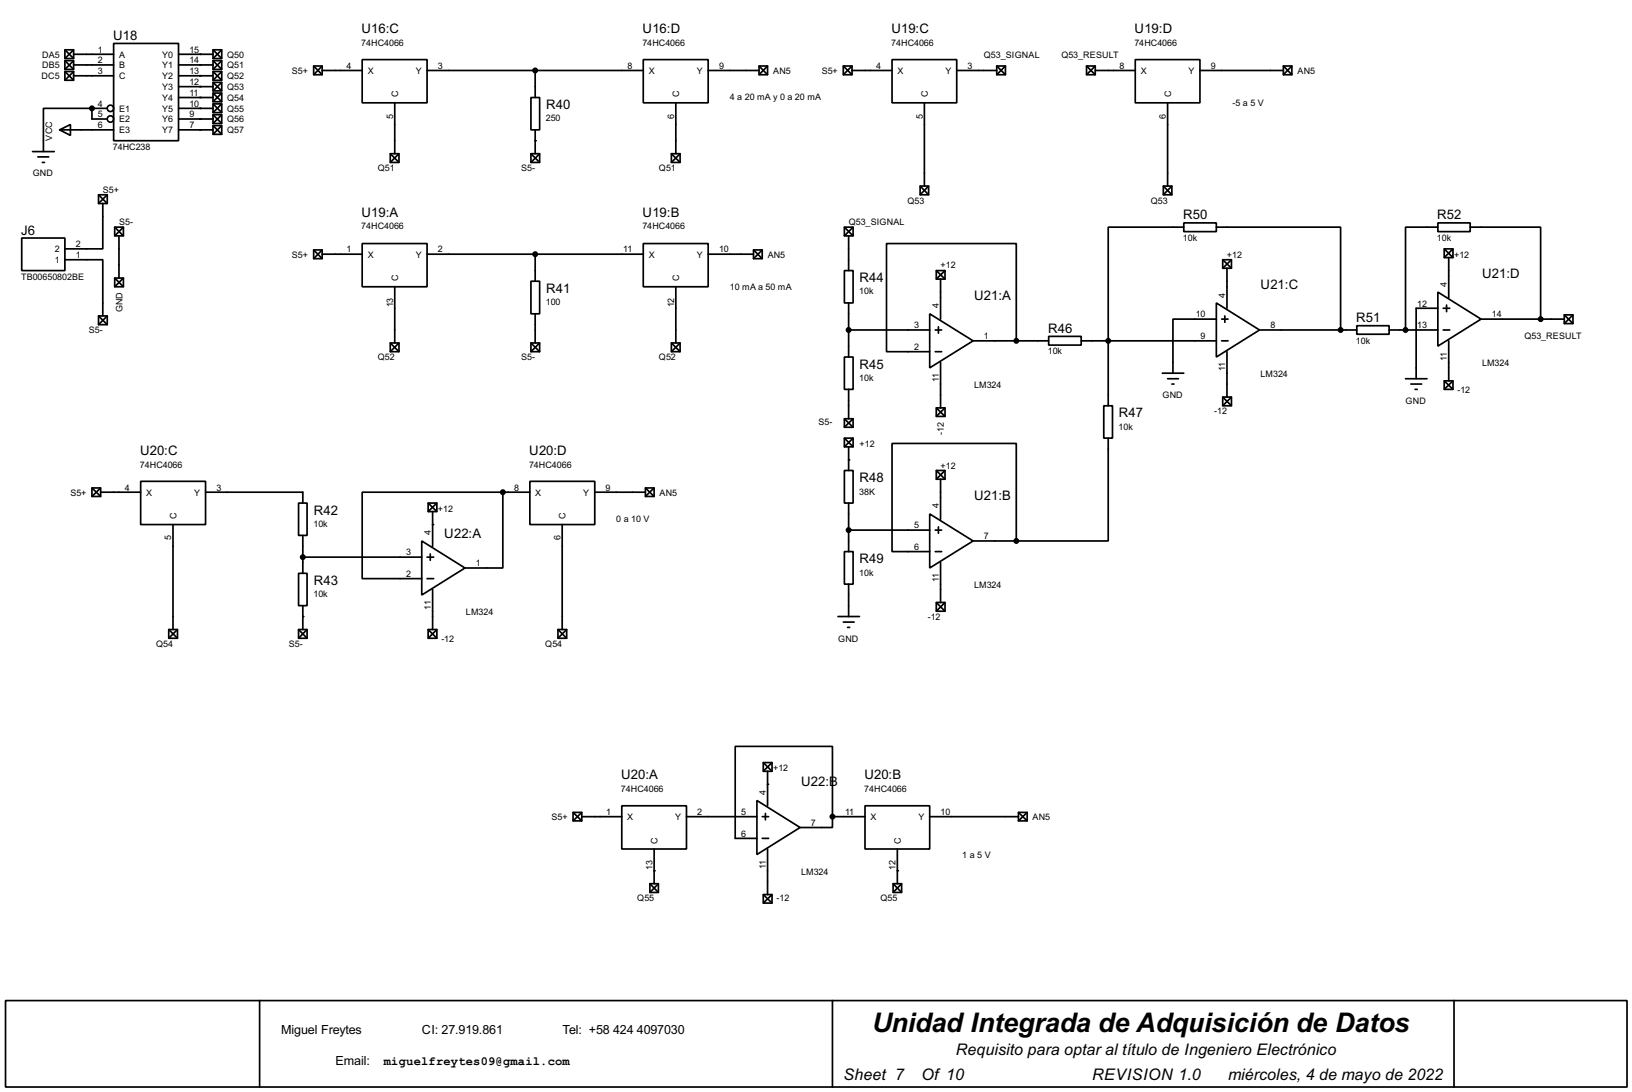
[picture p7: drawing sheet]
<svg xmlns="http://www.w3.org/2000/svg" width="383mm" height="256mm" viewBox="0 0 383 256" stroke-linecap="round" stroke-linejoin="round" font-family="sans-serif">
<g fill="none" stroke="#000" stroke-width=".4">
<path d="M15.3 11.7h2v2.1h-2zM15.3 14.3h2v2h-2zM15.3 16.8h2v2.1h-2zM15.3 11.7l2 2.1M15.3 14.3l2 2M15.3 16.8l2 2.1M17.3 12.8h9.4M17.3 15.3h9.4M17.3 17.8h9.4M17.3 11.7l-2 2.1M17.3 14.3l-2 2M17.3 16.8l-2 2.1"/>
<path d="M26.7 10.2h15.3v22.9h-15.3zM42 12.8h8.1M42 15.3h8.1M42 17.8h8.1M50.1 11.7h2v2.1h-2zM50.1 14.3h2v2h-2zM50.1 16.8h2v2.1h-2zM50.1 19.4h2v2h-2zM50.1 11.7l2 2.1M50.1 14.3l2 2M50.1 16.8l2 2.1M50.1 19.4l2 2"/>
<path d="M52.1 11.7l-2 2.1M52.1 14.3l-2 2M52.1 16.8l-2 2.1M52.1 19.4l-2 2M73.7 15.5h2v2.1h-2zM73.7 15.5l2 2.1M75.7 16.6h9.4M75.7 15.5l-2 2.1M85.1 14h15.3v10.2h-15.3zM100.4 16.6h50.8M125.8 16.6v6.3M151.2 14h15.2v10.2h-15.2z"/>
<path d="M166.4 16.6h12M178.4 15.5h2v2.1h-2zM178.4 15.5l2 2.1M180.4 15.5l-2 2.1M198.2 15.5h2v2.1h-2zM198.2 15.5l2 2.1M200.2 16.6h9.4M200.2 15.5l-2 2.1M209.6 14h15.2v10.2h-15.2zM224.8 16.6h9.4M234.2 15.5h2.1v2.1h-2.1zM234.2 15.5l2.1 2.1"/>
<path d="M236.3 15.5l-2.1 2.1M255.3 15.5h2.1v2.1h-2.1zM255.3 15.5l2.1 2.1M257.4 16.6h9.4M257.4 15.5l-2.1 2.1M266.8 14h15.2v10.2h-15.2zM282 16.6h19.6M301.6 15.5h2v2.1h-2zM301.6 15.5l2 2.1M303.6 15.5l-2 2.1M7.7 35.6h5.1M8.9 36.9h2.6"/>
<path d="M10 38.2h.5M14 30.5l2.6-1.2v2.5zM14 30.5h12.7M21.6 25.5h-11.4v10.1M21.6 25.5v2.5h3.6M21.6 25.5h3.6M42 30.5h8.1M42 20.4h8.1M42 22.9h8.1M42 25.5h8.1M42 28h8.1M50.1 21.9h2v2h-2z"/>
<path d="M50.1 24.4h2v2.1h-2zM50.1 27h2v2h-2zM50.1 29.5h2v2.1h-2zM50.1 21.9l2 2M50.1 24.4l2 2.1M50.1 27l2 2M50.1 29.5l2 2.1M52.1 21.9l-2 2M52.1 24.4l-2 2.1M52.1 27l-2 2M52.1 29.5l-2 2.1M91.7 36.1h2.1v2.1h-2.1z"/>
<path d="M91.7 36.1l2.1 2.1M92.8 24.2v11.9M93.8 36.1l-2.1 2.1M124.8 36.1h2v2.1h-2zM124.8 22.9h2v7.6h-2zM124.8 36.1l2 2.1M125.8 30.5v5.6M126.8 36.1l-2 2.1M157.8 36.1h2v2.1h-2zM157.8 36.1l2 2.1M158.8 24.2v11.9M159.8 36.1l-2 2.1"/>
<path d="M217.2 24.2v19.5M274.4 24.2v19.5M5.1 55.9h10.2v7.7h-10.2zM23.2 45.8h2v2h-2zM23.2 45.8l2 2M24.2 47.8v10.7h-8.9M25.2 45.8l-2 2M27 53.4h2v2h-2zM27 53.4l2 2M28 55.4v9.9M29 53.4l-2 2M73.7 58.7h2v2.1h-2z"/>
<path d="M73.7 58.7l2 2.1M75.7 59.7h9.4M75.7 58.7l-2 2.1M85.1 57.2h15.3v10.2h-15.3zM100.4 59.7h50.8M125.8 59.7v6.4M151.2 57.2h15.2v10.2h-15.2zM166.4 59.7h10.7M177.1 58.7h2v2.1h-2zM177.1 58.7l2 2.1M179.1 58.7l-2 2.1M198.4 53.4h2.1v2h-2.1z"/>
<path d="M198.4 53.4l2.1 2M199.4 55.4v8.2M200.5 53.4l-2.1 2M216.2 43.7h2v2.1h-2zM216.2 43.7l2 2.1M218.2 43.7l-2 2.1M273.4 43.7h2v2.1h-2zM273.4 43.7l2 2.1M275.4 43.7l-2 2.1M278.2 52.4h7.6v2h-7.6zM278.2 53.4h-17.8v41.9M285.8 53.4h29.2v24.1"/>
<path d="M337.9 52.4h7.6v2h-7.6zM337.9 53.4h-7.6v24.1M339.4 58.5h2v2h-2zM339.4 58.5l2 2M341.4 58.5l-2 2M345.5 53.4h16.5v21.6M15.3 61h8.9v13.2M23.2 74.2h2v2.1h-2zM23.2 74.2l2 2.1M25.2 74.2l-2 2.1M27 65.3h2v2.1h-2zM27 65.3l2 2.1"/>
<path d="M29 65.3l-2 2.1M92.8 67.4v13.2M124.8 66.1h2v7.6h-2zM125.8 73.7v6.9M158.8 67.4v13.2M198.4 63.6h2.1v7.6h-2.1zM199.4 71.2v12.7M199.4 77.5h19.1M218.5 73.7l10.2 6.4-10.2 6.3zM219.8 77.5h1.5M220 63.6h2.1v2h-2.1zM220 63.6l2.1 2"/>
<path d="M220.5 76.8v1.5M221 65.6v9.4M222.1 63.6l-2.1 2M246.4 79h7.7v2.1h-7.7zM285.8 71.2l10.2 6.3-10.2 6.4zM285.8 75h-10.2v12.7M287.1 75h1.5M287.3 61h2.1v2h-2.1zM287.3 61l2.1 2M287.8 74.2v1.5M288.3 63v9.4M289.4 61l-2.1 2"/>
<path d="M296 77.5h22.8M318.8 76.5h7.6v2h-7.6zM326.4 77.5h11.5M337.9 68.6l10.1 6.4-10.1 6.3zM337.9 72.4h-5.1v16.6M339.1 77.5h1.6M339.1 72.4h1.6M339.9 71.7v1.5M340.4 60.5v9.4M348 75h19.6M367.6 74h2v2h-2zM367.6 74l2 2"/>
<path d="M369.6 74l-2 2M91.7 80.6h2.1v2h-2.1zM91.7 80.6l2.1 2M93.8 80.6l-2.1 2M124.8 80.6h2v2h-2zM124.8 80.6l2 2M126.8 80.6l-2 2M157.8 80.6h2v2h-2zM157.8 80.6l2 2M159.8 80.6l-2 2M198.4 83.9h2.1v7.6h-2.1zM198.4 98.4h2.1v2h-2.1z"/>
<path d="M198.4 98.4l2.1 2M199.4 91.5v6.9M200.5 98.4l-2.1 2M219.8 82.6h1.5M220 95.8h2.1v2h-2.1zM220 95.8l2.1 2M221 85.1v10.7M222.1 95.8l-2.1 2M228.7 80.1h17.7M238.8 80.1v-22.9h-30.5v25.4h10.2M254.1 80.1h31.7M259.4 95.3h2v7.6h-2z"/>
<path d="M273.1 87.7h5.1M274.4 89h2.5M275.4 90.2h.5M287.1 80.1h1.5M287.3 93.3h2.1v2h-2.1zM287.3 93.3l2.1 2M288.3 82.6v10.7M289.4 93.3l-2.1 2M330.3 89h5M331.5 90.2h2.6M332.5 91.5h.5M339.4 89.5h2v2h-2z"/>
<path d="M339.4 89.5l2 2M340.4 80.1v9.4M341.4 89.5l-2 2M21.6 114.6h2.1v2h-2.1zM21.6 114.6l2.1 2M23.7 115.6h9.4M23.7 114.6l-2.1 2M33.1 113.1h15.2v10.1h-15.2zM48.3 115.6h22.9v2.6M70.2 118.2h2v7.6h-2zM100.6 118.2h2.1v2h-2.1zM100.6 118.2l2.1 2"/>
<path d="M102.7 118.2l-2.1 2M118.2 115.6h-33.1v20.3h14M118.2 115.6v17.8h-8.9M118.2 115.6h6.3M124.5 113.1h15.3v10.1h-15.3zM139.8 115.6h11.9M151.7 114.6h2v2h-2zM151.7 114.6l2 2M153.7 114.6l-2 2M198.4 110.5h2.1v7.7h-2.1zM198.4 102.9h2.1v2.1h-2.1zM198.4 102.9l2.1 2.1"/>
<path d="M199.4 105v5.5M199.4 118.2v11.4M200.5 102.9l-2.1 2.1M220 110.5h2.1v2.1h-2.1zM220 110.5l2.1 2.1M221 112.6v9.4M222.1 110.5l-2.1 2.1M260.4 102.9v24.2h-21.6M40.7 123.2v24.7M70.2 134.7h2v7.6h-2zM71.2 125.8v8.9M71.2 130.9h27.9"/>
<path d="M99.1 127.1l10.2 6.3-10.2 6.4zM100.4 130.9h1.5M100.4 135.9h1.5M101.1 130.1v1.5M101.7 120.2v8.1M101.7 138.5v9.4M132.1 123.2v24.7M198.4 129.6h2.1v7.6h-2.1zM199.4 137.2v7.6M199.4 124.5h19.1M218.5 120.7l10.2 6.4-10.2 6.3zM219.8 124.5h1.5"/>
<path d="M219.8 129.6h1.5M220.5 123.8v1.5M221 132.1v9.4M228.7 127.1h10.1M238.8 127.1v-22.9h-29.2v25.4h8.9M39.7 147.9h2v2h-2zM39.7 147.9l2 2M41.7 147.9l-2 2M70.2 147.9h2v2h-2zM70.2 147.9l2 2M71.2 142.3v5.6M72.2 147.9l-2 2"/>
<path d="M100.6 147.9h2.1v2h-2.1zM100.6 147.9l2.1 2M102.7 147.9l-2.1 2M131.1 147.9h2.1v2h-2.1zM131.1 147.9l2.1 2M133.2 147.9l-2.1 2M196.9 144.8h5.1M198.2 146.1h2.5M199.2 147.4h.5M220 141.5h2.1v2.1h-2.1zM220 141.5l2.1 2.1M222.1 141.5l-2.1 2.1"/>
<path d="M179.4 179.1h2v2.1h-2zM179.4 179.1l2 2.1M181.4 179.1l-2 2.1M134.7 190.8h2v2h-2zM134.7 190.8l2 2M136.7 191.8h9.4M136.7 190.8l-2 2M146.1 189.3h15.2v10.1h-15.2zM153.7 199.4v8.2M161.3 191.8h16.6M177.9 188l10.1 6.4-10.1 6.3zM179.1 191.8h1.5"/>
<path d="M179.1 196.9h1.5M179.9 191.1v1.5M180.4 181.2v8.1M180.4 199.4v10.7M195.6 191.8v2.6h-7.6M195.6 191.8v-16.5h-22.8v21.6h5.1M195.6 191.8h7.7M203.3 189.3h15.2v10.1h-15.2zM210.9 199.4v8.2M218.5 191.8h20.8M239.3 190.8h2.1v2h-2.1zM239.3 190.8l2.1 2"/>
<path d="M241.4 190.8l-2.1 2M152.7 207.6h2v2h-2zM152.7 207.6l2 2M154.7 207.6l-2 2M179.4 210.1h2v2h-2zM179.4 210.1l2 2M181.4 210.1l-2 2M209.9 207.6h2v2h-2zM209.9 207.6l2 2M211.9 207.6l-2 2M1.3 235h381v20.3h-381zM61 235v20.3"/>
<path d="M195.6 235v20.3M341.7 235v20.3"/>
<circle cx="25.9" cy="28" r=".75"/>
<circle cx="25.9" cy="25.5" r=".75"/>
</g>
<g fill="#000">
<circle cx="47" cy="15.3" r=".2"/>
<circle cx="47" cy="17.8" r=".2"/>
<circle cx="47" cy="12.8" r=".2"/>
<circle cx="21.6" cy="25.5" r=".2"/>
<circle cx="47" cy="25.5" r=".2"/>
<circle cx="47" cy="20.4" r=".2"/>
<circle cx="47" cy="22.9" r=".2"/>
<circle cx="47" cy="28" r=".2"/>
<circle cx="47" cy="30.5" r=".2"/>
<circle cx="125.8" cy="33.1" r=".2"/>
<circle cx="199.4" cy="108" r=".2"/>
<circle cx="101.7" cy="123.2" r=".2"/>
<circle cx="71.2" cy="144.8" r=".2"/>
<circle cx="180.4" cy="184.2" r=".2"/>
<circle cx="153.7" cy="204.5" r=".2"/>
<circle cx="210.9" cy="204.5" r=".2"/>
</g>
<g fill="#000" stroke="#000" stroke-width=".4">
<circle cx="125.7" cy="16.6" r=".5"/>
<circle cx="21.6" cy="25.5" r=".5"/>
<circle cx="125.7" cy="59.7" r=".5"/>
<circle cx="199.4" cy="77.5" r=".5"/>
<circle cx="315" cy="77.5" r=".5"/>
<circle cx="330.2" cy="77.5" r=".5"/>
<circle cx="362" cy="75" r=".5"/>
<circle cx="238.8" cy="80.1" r=".5"/>
<circle cx="260.4" cy="80.1" r=".5"/>
<circle cx="118.1" cy="115.6" r=".5"/>
<circle cx="71.1" cy="130.9" r=".5"/>
<circle cx="199.4" cy="124.5" r=".5"/>
<circle cx="238.8" cy="127.1" r=".5"/>
<circle cx="195.6" cy="191.8" r=".5"/>
</g>
<text font-size="7.1" x="204.9" y="242.3">Unidad Integrada de Adquisición de Datos</text>
<g font-size="4.2">
<text x="224.6" y="247.8">Requisito para optar al título de Ingeniero Electrónico</text>
<text x="198.2" y="253.7">Sheet 7</text>
<text x="216.5" y="253.7">Of 10</text>
<text x="256.6" y="253.7">REVISION 1.0</text>
<text x="288.6" y="253.7">miércoles, 4 de mayo de 2022</text>
</g>
<g font-size="3.5">
<text x="26.6" y="9.4">U18</text>
<text x="85" y="7.8">U16:C</text>
<text x="151" y="7.8">U16:D</text>
<text x="209.5" y="7.8">U19:C</text>
<text x="266.6" y="7.8">U19:D</text>
<text x="128.3" y="25.6">R40</text>
<text x="85" y="51">U19:A</text>
<text x="151" y="51">U19:B</text>
<text x="278" y="51.5">R50</text>
<text x="337.7" y="51.5">R52</text>
<text x="5" y="55.1">J6</text>
<text x="348.3" y="65.3">U21:D</text>
<text x="128.3" y="68.8">R41</text>
<text x="202" y="66.3">R44</text>
<text x="228.9" y="70.4">U21:A</text>
<text x="296.2" y="67.8">U21:C</text>
<text x="318.7" y="75.7">R51</text>
<text x="246.3" y="78.2">R46</text>
<text x="202" y="86.6">R45</text>
<text x="262.9" y="98">R47</text>
<text x="32.9" y="106.9">U20:C</text>
<text x="124.4" y="106.9">U20:D</text>
<text x="202" y="113.2">R48</text>
<text x="228.9" y="117.4">U21:B</text>
<text x="73.7" y="120.9">R42</text>
<text x="104.4" y="126.3">U22:A</text>
<text x="73.7" y="137.4">R43</text>
<text x="202" y="132.3">R49</text>
<text x="146" y="183.1">U20:A</text>
<text x="188.3" y="184.7">U22:B</text>
<text x="203.1" y="183.1">U20:B</text>
</g>
<g font-size="3.3">
<text x="66.1" y="242.8">Miguel Freytes</text>
<text x="99.2" y="242.8">CI: 27.919.861</text>
<text x="132.2" y="242.8">Tel: +58</text>
<text x="144.1" y="242.8">424</text>
<text x="149.7" y="242.8">4097030</text>
<text x="78.8" y="250.2">Email:</text>
</g>
<text font-size="3.2" x="90.2" y="250.2">miguelfreytes09@gmail.com</text>
<g font-size="2.4">
<text x="84.9" y="10.7">74HC4066</text>
<text x="151" y="10.7">74HC4066</text>
<text x="209.4" y="10.7">74HC4066</text>
<text x="266.6" y="10.7">74HC4066</text>
<text x="9.9" y="13.5">DA5</text>
<text x="9.9" y="16.1">DB5</text>
<text x="23" y="12.3">1</text>
<text x="23" y="14.8">2</text>
<text x="23" y="17.4">3</text>
<text x="28" y="13.5">A</text>
<text x="28" y="16.1">B</text>
<text x="38.1" y="13.5">Y0</text>
<text x="38.1" y="16.1">Y1</text>
<text x="44.5" y="12.3">15</text>
<text x="44.5" y="14.8">14</text>
<text x="44.5" y="17.4">13</text>
<text x="53.4" y="13.5">Q50</text>
<text x="53.4" y="16.1">Q51</text>
<text x="68.6" y="17.3">S5+</text>
<text x="81.5" y="16.2">4</text>
<text x="86.4" y="17.3">X</text>
<text x="97.7" y="17.3">Y</text>
<text x="102.9" y="16.2">3</text>
<text x="147.5" y="16.2">8</text>
<text x="152.5" y="17.3">X</text>
<text x="163.7" y="17.3">Y</text>
<text x="169" y="16.2">9</text>
<text x="181.7" y="17.3">AN5</text>
<text x="193.1" y="17.3">S5+</text>
<text x="205.9" y="16.2">4</text>
<text x="210.9" y="17.3">X</text>
<text x="222.1" y="17.3">Y</text>
<text x="227.4" y="16.2">3</text>
<text x="231.2" y="13.5">Q53_SIGNAL</text>
<text x="249.4" y="13.5">Q53_RESULT</text>
<text x="263.1" y="16.2">8</text>
<text x="268" y="17.3">X</text>
<text x="279.3" y="17.3">Y</text>
<text x="284.5" y="16.2">9</text>
<text x="304.9" y="17.3">AN5</text>
<text x="9.8" y="18.6">DC5</text>
<text x="28" y="18.6">C</text>
<text x="38.1" y="18.6">Y2</text>
<text x="38.1" y="21.2">Y3</text>
<text x="38.1" y="23.7">Y4</text>
<text x="44.5" y="20">12</text>
<text x="44.5" y="22.5">11</text>
<text x="53.4" y="18.6">Q52</text>
<text x="53.4" y="21.2">Q53</text>
<text x="53.4" y="23.7">Q54</text>
<text x="93.6" y="22.9" transform="rotate(-90 93.6 22.9)">C</text>
<text x="159.6" y="22.9" transform="rotate(-90 159.6 22.9)">C</text>
<text x="171.5" y="23.6">4 a 20 mA y 0 a 20 mA</text>
<text x="218" y="22.9" transform="rotate(-90 218 22.9)">C</text>
<text x="275.2" y="22.9" transform="rotate(-90 275.2 22.9)">C</text>
<text x="23" y="27.5">5</text>
<text x="23" y="25">4</text>
<text x="28" y="28.8">E2</text>
<text x="28" y="26.2">E1</text>
<text x="38.1" y="26.2">Y5</text>
<text x="38.1" y="28.8">Y6</text>
<text x="44.5" y="25">10</text>
<text x="44.5" y="27.5">9</text>
<text x="53.4" y="26.2">Q55</text>
<text x="53.4" y="28.8">Q56</text>
<text x="92.4" y="27.9" transform="rotate(-90 92.4 27.9)">5</text>
<text x="128.3" y="28.5">250</text>
<text x="158.4" y="27.8" transform="rotate(-90 158.4 27.8)">6</text>
<text x="216.8" y="27.9" transform="rotate(-90 216.8 27.9)">5</text>
<text x="274" y="27.9" transform="rotate(-90 274 27.9)">6</text>
<text x="289.6" y="24.9">-5 a 5 V</text>
<text x="12.3" y="33" transform="rotate(-90 12.3 33)">VCC</text>
<text x="23" y="30.1">6</text>
<text x="26.5" y="35.3">74HC238</text>
<text x="28" y="31.3">E3</text>
<text x="38.1" y="31.3">Y7</text>
<text x="44.5" y="30.1">7</text>
<text x="53.4" y="31.3">Q57</text>
<text x="7.7" y="41.5">GND</text>
<text x="88.8" y="40.2">Q51</text>
<text x="122.5" y="40.2">S5-</text>
<text x="154.8" y="40.2">Q51</text>
<text x="24.2" y="45.3">S5+</text>
<text x="213.2" y="47.8">Q53</text>
<text x="270.4" y="47.8">Q53</text>
<text x="28" y="52.9">S5-</text>
<text x="84.9" y="53.9">74HC4066</text>
<text x="151" y="53.9">74HC4066</text>
<text x="199.4" y="52.9">Q53_SIGNAL</text>
<text x="12.9" y="59.3">2</text>
<text x="17.8" y="58.1">2</text>
<text x="81.5" y="59.3">1</text>
<text x="102.9" y="59.3">2</text>
<text x="146.5" y="59.3">11</text>
<text x="169" y="59.3">10</text>
<text x="278" y="56.6">10k</text>
<text x="337.7" y="56.6">10k</text>
<text x="4.9" y="65.7">TB00650802BE</text>
<text x="12.9" y="61.8">1</text>
<text x="17.8" y="60.6">1</text>
<text x="68.6" y="60.5">S5+</text>
<text x="86.4" y="60.5">X</text>
<text x="97.7" y="60.5">Y</text>
<text x="152.5" y="60.5">X</text>
<text x="163.7" y="60.5">Y</text>
<text x="180.4" y="60.5">AN5</text>
<text x="221" y="63.1">+12</text>
<text x="288.3" y="60.5">+12</text>
<text x="341.7" y="60.5">+12</text>
<text x="93.6" y="66" transform="rotate(-90 93.6 66)">C</text>
<text x="128.3" y="71.7">100</text>
<text x="159.6" y="66" transform="rotate(-90 159.6 66)">C</text>
<text x="171.5" y="68.1">10 mA a 50 mA</text>
<text x="201.9" y="69.1">10k</text>
<text x="287.9" y="69.9" transform="rotate(-90 287.9 69.9)">4</text>
<text x="333" y="72">12</text>
<text x="340" y="67.4" transform="rotate(-90 340 67.4)">4</text>
<text x="28.8" y="73.4" transform="rotate(-90 28.8 73.4)">GND</text>
<text x="92.4" y="72.2" transform="rotate(-90 92.4 72.2)">13</text>
<text x="158.4" y="72.2" transform="rotate(-90 158.4 72.2)">12</text>
<text x="214.8" y="77.1">3</text>
<text x="220.6" y="72.4" transform="rotate(-90 220.6 72.4)">4</text>
<text x="281" y="74.6">10</text>
<text x="298.5" y="77.1">8</text>
<text x="333" y="77.1">13</text>
<text x="350.6" y="74.6">14</text>
<text x="20.9" y="78.3">S5-</text>
<text x="214.8" y="82.2">2</text>
<text x="231.2" y="79.7">1</text>
<text x="246.2" y="83.3">10k</text>
<text x="282.1" y="79.7">9</text>
<text x="318.6" y="80.7">10k</text>
<text x="358.2" y="79.6">Q53_RESULT</text>
<text x="88.8" y="84.7">Q52</text>
<text x="122.5" y="84.7">S5-</text>
<text x="154.8" y="84.7">Q52</text>
<text x="201.9" y="89.5">10k</text>
<text x="220.6" y="89.8" transform="rotate(-90 220.6 89.8)">11</text>
<text x="287.9" y="87.2" transform="rotate(-90 287.9 87.2)">11</text>
<text x="296.2" y="88.6">LM324</text>
<text x="340" y="84.7" transform="rotate(-90 340 84.7)">11</text>
<text x="348.2" y="86.1">LM324</text>
<text x="228.9" y="91.2">LM324</text>
<text x="273.1" y="93.6">GND</text>
<text x="330.3" y="94.8">GND</text>
<text x="342.5" y="92.3">-12</text>
<text x="192.3" y="99.9">S5-</text>
<text x="262.9" y="100.9">10k</text>
<text x="285.3" y="97.4">-12</text>
<text x="202" y="105">+12</text>
<text x="221.8" y="102.1" transform="rotate(-90 221.8 102.1)">-12</text>
<text x="32.9" y="109.8">74HC4066</text>
<text x="124.3" y="109.8">74HC4066</text>
<text x="221" y="110.1">+12</text>
<text x="16.5" y="116.4">S5+</text>
<text x="29.4" y="115.2">4</text>
<text x="34.3" y="116.4">X</text>
<text x="45.6" y="116.4">Y</text>
<text x="50.9" y="115.2">3</text>
<text x="120.8" y="115.2">8</text>
<text x="125.8" y="116.4">X</text>
<text x="137" y="116.4">Y</text>
<text x="142.3" y="115.2">9</text>
<text x="155" y="116.4">AN5</text>
<text x="201.9" y="116.2">38K</text>
<text x="220.6" y="119.4" transform="rotate(-90 220.6 119.4)">4</text>
<text x="41.5" y="121.9" transform="rotate(-90 41.5 121.9)">C</text>
<text x="73.7" y="123.8">10k</text>
<text x="101.2" y="125.8" transform="rotate(-90 101.2 125.8)">4</text>
<text x="102.9" y="120.2">+12</text>
<text x="132.9" y="121.9" transform="rotate(-90 132.9 121.9)">C</text>
<text x="144.8" y="122.7">0 a 10 V</text>
<text x="214.8" y="124.1">5</text>
<text x="40.3" y="126.9" transform="rotate(-90 40.3 126.9)">5</text>
<text x="95.4" y="130.5">3</text>
<text x="131.7" y="126.9" transform="rotate(-90 131.7 126.9)">6</text>
<text x="214.8" y="129.2">6</text>
<text x="231.2" y="126.7">7</text>
<text x="95.4" y="135.5">2</text>
<text x="111.8" y="133">1</text>
<text x="201.9" y="135.2">10k</text>
<text x="220.6" y="136.8" transform="rotate(-90 220.6 136.8)">11</text>
<text x="73.7" y="140.3">10k</text>
<text x="101.2" y="143.2" transform="rotate(-90 101.2 143.2)">11</text>
<text x="228.9" y="138.1">LM324</text>
<text x="109.5" y="144.5">LM324</text>
<text x="218" y="145.6">-12</text>
<text x="36.7" y="152">Q54</text>
<text x="67.9" y="152">S5-</text>
<text x="103.7" y="150.7">-12</text>
<text x="128.1" y="152">Q54</text>
<text x="196.9" y="150.7">GND</text>
<text x="181.7" y="181.2">+12</text>
<text x="142.4" y="191.4">1</text>
<text x="145.9" y="186">74HC4066</text>
<text x="163.9" y="191.4">2</text>
<text x="174.2" y="191.4">5</text>
<text x="180" y="186.7" transform="rotate(-90 180 186.7)">4</text>
<text x="198.6" y="191.4">11</text>
<text x="203.1" y="186">74HC4066</text>
<text x="221" y="191.4">10</text>
<text x="129.6" y="192.6">S5+</text>
<text x="147.4" y="192.6">X</text>
<text x="158.6" y="192.6">Y</text>
<text x="174.2" y="196.5">6</text>
<text x="190.6" y="194">7</text>
<text x="204.5" y="192.6">X</text>
<text x="215.8" y="192.6">Y</text>
<text x="242.6" y="192.6">AN5</text>
<text x="154.5" y="198.1" transform="rotate(-90 154.5 198.1)">C</text>
<text x="211.7" y="198.1" transform="rotate(-90 211.7 198.1)">C</text>
<text x="226.1" y="201.4">1 a 5 V</text>
<text x="153.3" y="204.3" transform="rotate(-90 153.3 204.3)">13</text>
<text x="180" y="204.1" transform="rotate(-90 180 204.1)">11</text>
<text x="188.2" y="205.5">LM324</text>
<text x="210.5" y="204.3" transform="rotate(-90 210.5 204.3)">12</text>
<text x="149.7" y="211.7">Q55</text>
<text x="182.5" y="211.7">-12</text>
<text x="206.9" y="211.7">Q55</text>
</g>
</svg>
